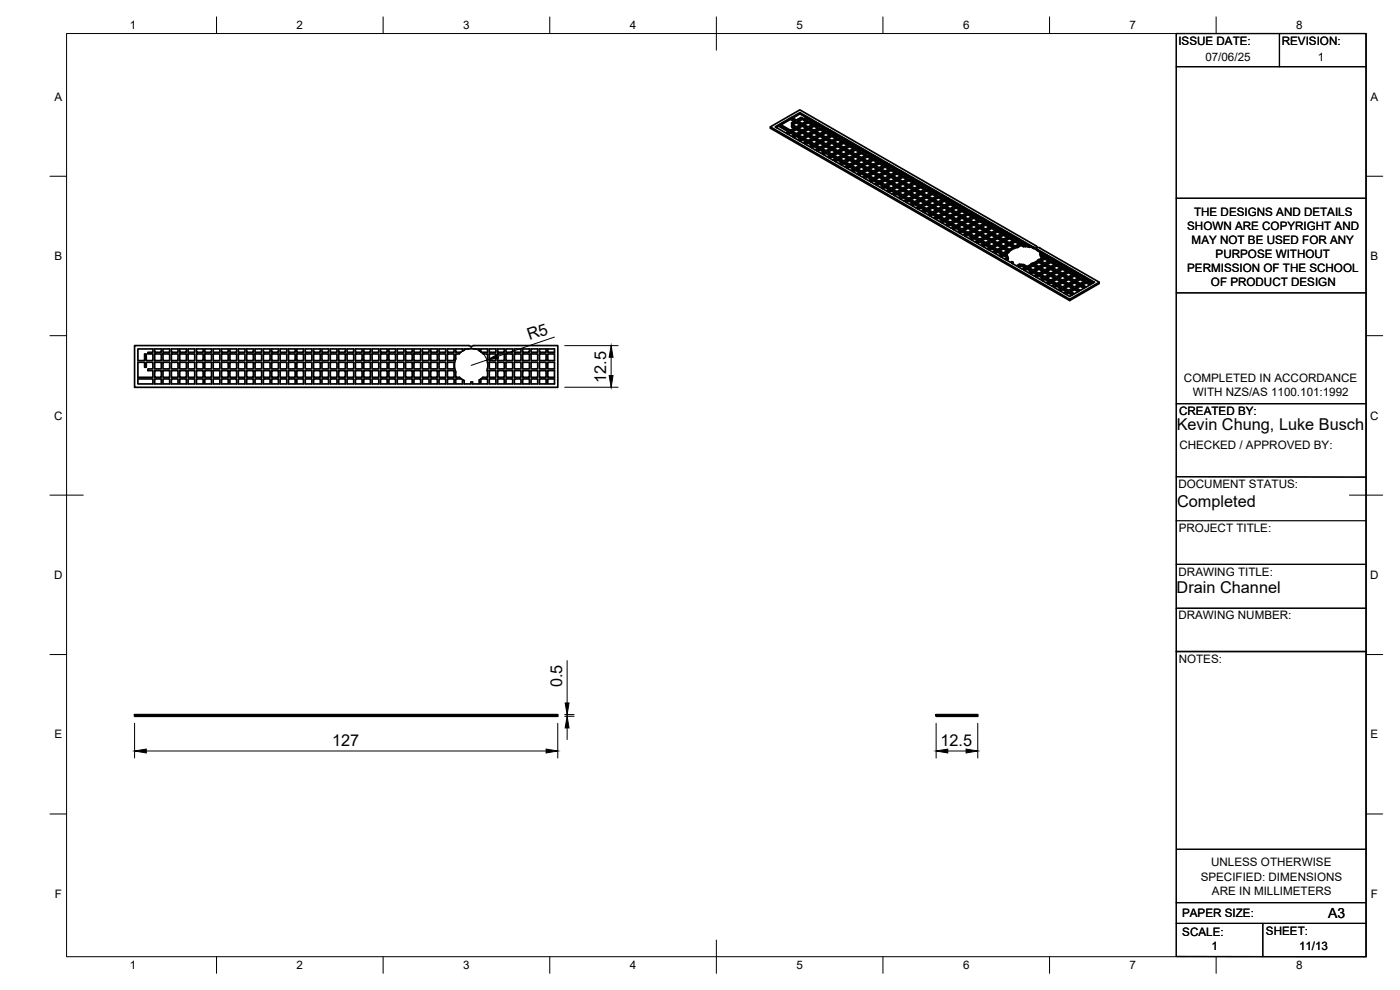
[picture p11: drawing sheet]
<svg xmlns="http://www.w3.org/2000/svg" width="420mm" height="297mm" viewBox="0 0 420 297" stroke-linecap="round" stroke-linejoin="round" font-family="sans-serif">
<!-- layer: Visible -->
<g fill="none" stroke="#000" stroke-width=".51">
<path d="M231.2 38.1l8.9-5.1 70.8 40.8 .3 .5M233.7 37.5l3.2 1.8-1.1 .6-3.2-1.8 1.1-.6v.4l-.7 .4M233.7 37.9l2.8 1.6M234.4 37.5l2.8-1.7v-.4l-3.2 1.8 3.2 1.9 1.4-.8-1-.7M237.2 35.8l1.1 .6M237.2 35.4l1.4 .8-1 .6M237.2 39.5l-1 .6 1.4 .8 1.1-.6-1.5-.8v.4l-.7 .4M237.2 39.9l1.1 .6M237.9 37.5l1.1-.7v-.4l1.4 .8-1.4 .9-1.1-.6-.3 .1v.5l.7 .4M239 38.5l-1.4 .8 1.4 .8 1.4-.8-1.4-.8v.4l-1.1 .6M239 36.4l-1.1 .6v.5l-.3-.3v-.4l.3 .2M239 38.9l1.1 .6"/>
<path d="M239 36.8l1.1 .7M240.1 33.8l-2.5 1.4 1.4 .8 1.4-.8 .4 .2v.4l-1.1 .6M240.1 34.2l-2.2 1.2M240.8 39.5l-1.4 .8 1.4 .8 1.4-.8-1.4-.8v.4l-1.1 .6M240.8 37.5l-1.4 .8 1.4 .8 1.4-.8-1.4-.8v.4l-1.1 .6M240.8 35.4l-1.4 .8 1.4 .8 1.4-.8-1.1-.6v.4l.7 .4M240.8 39.9l1 .6M240.8 37.9l1 .6M241.1 35.6l.4-.2 1 .6 .7-.4-3.1-1.8v.4l2.8 1.6M242.5 36.4l-1.4 .8 1.4 .9 1.4-.9-1.4-.8v.4l-1 .7M242.5 36.8l1.1 .7M242.5 38.5l-1.4 .8 1.4 .8 1.5-.8-1.5-.8v.4l-1 .6"/>
<path d="M242.5 38.9l1.1 .6M243.6 35.8l-.7 .4 1.4 .8 .7-.4-1.4-.8v.4l1.1 .6M243.6 36.2l-.4 .2M244.3 37.5l-1.4 .8 1.4 .8 1.4-.8-1.4-.8v.4l-1.1 .6M244.3 37.9l1.1 .6M244.3 39.5l-1.4 .8 1.4 .8 1.4-.8-1.4-.8v.4l-1 .6M244.3 39.9l1.1 .6M245.4 36.8l-.7 .5 1.4 .8 .7-.4-1.4-.9v.5l1 .6M245.4 37.3l-.4 .2M246.1 38.5l-1.4 .8 1.4 .8 1.4-.8-1.4-.8v.4l-1.1 .6M246.1 38.9l1 .6M247.1 37.9l-.7 .4 1.5 .8 .7-.4-1.5-.8v.4l1.1 .6"/>
<path d="M247.1 38.3l-.3 .2M247.9 39.5l-1.5 .8 1.5 .8 1.4-.8-1.4-.8v.4l-1.1 .6M247.9 39.9l1 .6M248.9 38.9l-.7 .4 1.4 .8 .7-.4-1.4-.8v.4l1.1 .6M248.9 39.3l-.3 .2M250.7 39.9l-.7 .4 1.4 .8 .7-.4-1.4-.8v.4l1.1 .6M239 40.5l-1 .6 1.4 .8 1-.6-1.4-.8v.4l-.7 .4M239 40.9l1.1 .6M240.8 41.5l-1.1 .6 1.4 .9 1.1-.7-1.4-.8v.4l-.7 .4M240.8 41.9l1.1 .7M242.5 40.5l-1.4 .8 1.4 .8 1.5-.8-1.5-.8v.4l-1 .6M242.5 42.6l-1 .6 1.4 .8 1.1-.6-1.5-.8v.4l-.6 .4"/>
<path d="M242.5 40.9l1.1 .6M242.5 43l1.1 .6M244.3 41.5l-1.4 .8 1.4 .9 1.4-.9-1.4-.8v.4l-1 .7M244.3 43.6l-1 .6 1.4 .8 1-.6-1.4-.8v.4l-.7 .4M244.3 41.9l1.1 .7M244.3 44l1.1 .6M246.1 42.6l-1.4 .8 1.4 .8 1.4-.8-1.4-.8v.4l-1.1 .6M246.1 40.5l-1.4 .8 1.4 .8 1.4-.8-1.4-.8v.4l-1.1 .6M246.1 44.6l-1.1 .6 1.5 .8 1-.6-1.4-.8v.4l-.7 .4M246.1 40.9l1.1 .6M246.1 43l1.1 .6M246.1 45l1.1 .6"/>
<path d="M247.9 41.5l-1.4 .9 1.4 .8 1.4-.8-1.4-.9v.5l-1.1 .6M247.9 42l1 .6M247.9 43.6l-1.4 .8 1.4 .8 1.4-.8-1.4-.8v.4l-1.1 .6M247.9 45.6l-1.1 .6 1.4 .8 1.1-.6-1.4-.8v.4l-.7 .4M247.9 44l1 .6M247.9 46l1 .6M249.6 40.5l-1.4 .8 1.4 .8 1.5-.8-1.5-.8v.4l-1 .6M249.6 42.6l-1.4 .8 1.4 .8 1.5-.8-1.5-.8v.4l-1 .6M249.6 40.9l1.1 .6M249.6 43l1.1 .6M249.7 44.6l-1.5 .8 1.5 .8 1.4-.8-1.4-.8v.4l-1.1 .6M249.7 46.6l-1.1 .7 1.4 .8 1.1-.6-1.4-.9v.5l-.7 .4"/>
<path d="M249.7 45l1 .6M249.7 47.1l1 .6M250.7 40.3l-.4 .2M251.4 41.5l-1.4 .9 1.4 .8 1.4-.8-1.4-.9v.5l-1 .6M251.4 43.6l-1.4 .8 1.4 .8 1.4-.8-1.4-.8v.4l-1 .6M251.4 44l1.1 .6M251.4 42l1.1 .6M251.4 45.6l-1.4 .8 1.4 .9 1.4-.9-1.4-.8v.4l-1 .6M251.4 47.7l-1 .6 1.4 .8 1.1-.6-1.5-.8v.4l-.7 .4M251.4 46l1.1 .6M251.4 48.1l1.1 .6M252.5 40.9l-.7 .4 1.4 .8 .7-.4-1.4-.8v.4l1 .7"/>
<path d="M252.5 41.3l-.4 .2M253.2 46.6l-1.4 .9 1.4 .8 1.4-.8-1.4-.9v.5l-1.1 .6M253.2 42.6l-1.4 .8 1.4 .8 1.4-.8-1.4-.8v.4l-1.1 .6M253.2 44.6l-1.4 .8 1.4 .8 1.4-.8-1.4-.8v.4l-1.1 .6M253.2 43l1.1 .6M253.2 47.1l1.1 .6M253.2 45l1.1 .6M253.2 48.7l-1 .6 1.4 .8 1-.6-1.4-.8v.4l-.7 .4M253.2 49.1l1.1 .6M254.3 42l-.8 .4 1.5 .8 .7-.4-1.4-.8v.4l1 .6M254.3 42.4l-.4 .2M255 47.7l-1.4 .8 1.4 .8 1.4-.8-1.4-.8v.4l-1.1 .6"/>
<path d="M255 43.6l-1.4 .8 1.4 .8 1.4-.8-1.4-.8v.4l-1.1 .6M255 45.6l-1.4 .8 1.4 .9 1.4-.9-1.4-.8v.4l-1.1 .6M255 44l1 .6M255 48.1l1 .6M255 46l1 .6M255 49.7l-1.1 .6 1.4 .8 1.1-.6-1.4-.8v.4l-.7 .4M255 50.1l1.1 .6M256 43l-.7 .4 1.4 .8 .8-.4-1.5-.8v.4l1.1 .6M256 43.4l-.3 .2M256.8 44.6l-1.5 .8 1.5 .8 1.3-.8-1.3-.8v.4l-1.1 .6M256.8 46.7l-1.5 .8 1.5 .8 1.4-.8-1.4-.8v.4l-1.1 .6M256.8 48.7l-1.5 .8 1.5 .8 1.4-.8-1.4-.8v.4l-1.1 .6"/>
<path d="M256.8 49.1l1 .6M256.8 47.1l1 .6M256.8 45l1 .6M256.8 50.7l-1.1 .6 1.4 .9 1.1-.7-1.4-.8v.4l-.7 .4M256.8 51.1l1 .7M257.8 44l-.7 .4 1.4 .8 .7-.4-1.4-.8v.4l1.1 .6M257.8 44.4l-.3 .2M258.5 45.6l-1.4 .8 1.4 .9 1.4-.9-1.4-.8v.4l-1 .7M258.5 46l1.1 .7M258.5 49.7l-1.4 .8 1.4 .8 1.4-.8-1.4-.8v.4l-1 .6M258.5 47.7l-1.4 .8 1.4 .8 1.4-.8-1.4-.8v.4l-1 .6M258.5 51.8l-1 .6 1.4 .8 1-.6-1.4-.8v.4l-.7 .4"/>
<path d="M258.5 48.1l1.1 .6M258.5 50.1l1.1 .6M258.5 52.2l1.1 .6M259.6 45l-.7 .4 1.4 .8 .7-.4-1.4-.8v.4l1 .6M259.6 45.4l-.4 .2M260.3 46.7l-1.4 .8 1.4 .8 1.4-.8-1.4-.8v.4l-1.1 .6M260.3 47.1l1 .6M260.3 50.7l-1.4 .8 1.4 .9 1.4-.9-1.4-.8v.4l-1.1 .7M260.3 48.7l-1.4 .8 1.4 .8 1.4-.8-1.4-.8v.4l-1.1 .6M260.3 52.8l-1.1 .6 1.5 .8 1-.6-1.4-.8v.4l-.7 .4M260.3 51.1l1.1 .7M260.3 49.1l1.1 .6"/>
<path d="M260.3 53.2l1.1 .6M261.3 46l-.7 .4 1.5 .9 .7-.5-1.5-.8v.4l1.1 .7M261.3 46.4l-.3 .3M262.1 47.7l-1.5 .8 1.5 .8 1.4-.8-1.4-.8v.4l-1.1 .6M262.1 48.1l1 .6M262.1 51.8l-1.4 .8 1.4 .8 1.4-.8-1.4-.8v.4l-1.1 .6M262.1 49.7l-1.4 .8 1.4 .8 1.4-.8-1.4-.8v.4l-1.1 .6M262.1 53.8l-1.1 .6 1.4 .8 1.1-.6-1.4-.8v.4l-.7 .4M262.1 52.2l1 .6M262.1 50.1l1 .6M262.1 54.2l1 .6M263.1 47.1l-.7 .4 1.4 .8 .7-.4-1.4-.8v.4l1.1 .6"/>
<path d="M263.1 47.5l-.3 .2M263.8 48.7l-1.4 .8 1.4 .8 1.5-.8-1.5-.8v.4l-1 .6M263.8 50.7l-1.4 .8 1.4 .9 1.5-.9-1.5-.8v.4l-1 .7M263.8 49.1l1.1 .6M263.8 51.1l1.1 .7M263.9 52.8l-1.5 .8 1.5 .8 1.4-.8-1.4-.8v.4l-1.1 .6M263.9 54.8l-1.1 .6 1.4 .8 1.1-.6-1.4-.8v.4l-.7 .4M263.9 53.2l1 .6M263.9 55.2l1 .6M264.9 48.1l-.7 .4 1.4 .8 .7-.4-1.4-.8v.4l1.1 .6M264.9 48.5l-.3 .2M265.6 49.7l-1.4 .8 1.4 .9 1.4-.9-1.4-.8v.4l-1 .6"/>
<path d="M265.6 51.8l-1.4 .8 1.4 .8 1.4-.8-1.4-.8v.4l-1 .6M265.6 50.1l1.1 .6M265.6 52.2l1.1 .6M265.6 53.8l-1.4 .8 1.4 .8 1.5-.8-1.5-.8v.4l-1 .6M265.6 55.8l-1 .7 1.4 .8 1.1-.7-1.5-.8v.4l-.7 .4M265.6 54.2l1.1 .6M265.6 56.2l1.1 .7M266.7 49.1l-.7 .4 1.4 .8 .7-.4-1.4-.8v.4l1 .6M266.7 49.5l-.4 .2M267.4 50.7l-1.4 .8 1.4 .9 1.4-.9-1.4-.8v.4l-1.1 .7M267.4 52.8l-1.4 .8 1.4 .8 1.4-.8-1.4-.8v.4l-1.1 .6M267.4 51.1l1.1 .7"/>
<path d="M267.4 53.2l1.1 .6M267.4 54.8l-1.4 .8 1.4 .9 1.4-.9-1.4-.8v.4l-1.1 .6M267.4 56.9l-1 .6 1.4 .8 1-.6-1.4-.8v.4l-.7 .4M267.4 55.2l1.1 .6M267.4 57.3l1.1 .6M268.5 50.1l-.7 .4 1.4 .9 .7-.4-1.4-.9v.4l1 .6M268.5 50.5l-.4 .2M269.2 53.8l-1.4 .8 1.4 .8 1.4-.8-1.4-.8v.4l-1.1 .6M269.2 51.8l-1.4 .8 1.4 .8 1.4-.8-1.4-.8v.4l-1.1 .6M269.2 55.8l-1.4 .9 1.4 .8 1.4-.8-1.4-.9v.4l-1.1 .7M269.2 56.2l1 .7M269.2 54.2l1 .6"/>
<path d="M269.2 52.2l1 .6M269.2 57.9l-1.1 .6 1.4 .8 1.1-.6-1.4-.8v.4l-.7 .4M269.2 58.3l1.1 .6M270.2 51.1l-.7 .5 1.4 .8 .8-.4-1.5-.9v.5l1.1 .6M270.2 51.6l-.3 .2M271 52.8l-1.5 .8 1.5 .8 1.4-.8-1.4-.8v.4l-1.1 .6M271 54.8l-1.5 .8 1.5 .9 1.4-.9-1.4-.8v.4l-1.1 .6M271 56.9l-1.5 .8 1.5 .8 1.4-.8-1.4-.8v.4l-1.1 .6M271 53.2l1 .6M271 55.2l1 .6M271 57.3l1 .6M271 58.9l-1.1 .6 1.4 .8 1.1-.6-1.4-.8v.4l-.7 .4"/>
<path d="M271 59.3l1 .6M272 52.2l-.7 .4 1.4 .8 .7-.4-1.4-.8v.4l1.1 .6M272 52.6l-.3 .2M272.7 55.8l-1.4 .9 1.4 .8 1.5-.8-1.5-.9v.5l-1 .6M272.7 57.9l-1.4 .8 1.4 .8 1.5-.8-1.5-.8v.4l-1 .6M272.7 53.8l-1.4 .8 1.4 .8 1.4-.8-1.4-.8v.4l-1 .6M272.7 54.2l1.1 .6M272.7 58.3l1.1 .6M272.7 56.3l1.1 .6M272.8 59.9l-1.1 .6 1.4 .8 1.1-.6-1.4-.8v.4l-.8 .5M273.8 53.2l-.7 .4 1.4 .8 .7-.4-1.4-.8v.4l1 .6M273.8 53.6l-.4 .2"/>
<path d="M274.5 54.8l-1.4 .9 1.4 .8 1.4-.8-1.4-.9v.4l-1.1 .6M274.5 55.2l1 .6M274.5 56.9l-1.4 .8 1.4 .8 1.4-.8-1.4-.8v.4l-1 .6M274.5 58.9l-1.4 .8 1.4 .8 1.4-.8-1.4-.8v.4l-1 .6M274.5 59.3l1.1 .6M274.5 57.3l1.1 .6M275.6 54.2l-.8 .4 1.5 .8 .7-.4-1.4-.8v.4l1 .6M275.6 54.6l-.4 .2M276.3 55.8l-1.5 .9 1.5 .8 1.4-.8-1.4-.9v.5l-1.1 .6M276.3 56.3l1 .6M276.3 57.9l-1.4 .8 1.4 .8 1.4-.8-1.4-.8v.4l-1.1 .6M276.3 59.9l-1.4 .9 1.4 .8 1.4-.8-1.4-.9v.5l-1.1 .5"/>
<path d="M276.3 58.3l1 .6M277.3 55.3l-.7 .4 1.4 .8 .7-.4-1.4-.8v.4l1.1 .6M277.3 55.7l-.3 .1M278 56.9l-1.4 .8 1.4 .8 1.5-.8-1.5-.8v.4l-1 .6M278 57.3l1.1 .6M278.1 58.9l-1.5 .8 1.5 .8 1.4-.8-1.4-.8v.4l-1.1 .6M278.1 59.3l1 .6M279.1 56.3l-.7 .4 1.4 .8 .7-.4-1.4-.8v.4l1.1 .6M279.1 56.7l-.3 .2M279.8 57.9l-1.4 .8 1.4 .8 1.4-.8-1.4-.8v.4l-1 .6M279.8 59.9l-1.4 .9 1.4 .8 1.4-.8-1.4-.9v.5l-1 .6M279.8 58.3l1.1 .6"/>
<path d="M280.9 57.3l-.7 .4 1.4 .8 .7-.4-1.4-.8v.4l1 .6M280.9 57.7l-.4 .2M281.6 58.9l-1.4 .8 1.4 .8 1.4-.8-1.4-.8v.4l-1.1 .6M281.6 59.3l1.1 .6M282.7 58.3l-.7 .4 1.4 .8 .7-.4-1.4-.8v.4l1 .6M282.7 58.7l-.4 .2M283.4 60l-1.4 .8 1.4 .8 1.4-.8-1.4-.8v.4l-1.1 .6M284.4 59.3l-.7 .4 1.4 .8 .8-.4-1.5-.8v.4l1.1 .7M284.4 59.7l-.3 .3M272.8 60.3l1 .6M274.5 60.9l-1 .7 1.4 .8 1-.6-1.4-.9v.5l-.7 .4M274.5 61.4l1.1 .6"/>
<path d="M276.3 62l-1.1 .6 1.4 .8 1.1-.6-1.4-.8v.4l-.7 .4M276.3 60.4l1 .5M276.3 62.4l1 .6M278.1 61l-1.5 .8 1.5 .8 1.4-.8-1.4-.8v.4l-1.1 .6M278.1 63l-1.1 .6 1.4 .8 1.1-.6-1.4-.8v.4l-.7 .4M278.1 61.4l1 .6M278.1 63.4l1 .6M279.8 60.4l1.1 .6M279.8 62l-1.4 .8 1.4 .8 1.5-.8-1.5-.8v.4l-1 .6M279.8 64l-1 .6 1.4 .9 1.1-.7-1.5-.8v.4l-.7 .4M279.8 62.4l1.1 .6M279.8 64.4l1.1 .6"/>
<path d="M281.6 61l-1.4 .8 1.4 .8 1.4-.8-1.4-.8v.4l-1.1 .6M281.6 61.4l1.1 .6M281.6 63l-1.4 .8 1.4 .8 1.4-.8-1.4-.8v.4l-1 .6M281.6 65l-1 .6 1.4 .9 1-.6-1.4-.9v.5l-.7 .4M281.6 63.4l1.1 .6M281.6 65.5l1.1 .6M283.4 62l-1.4 .8 1.4 .8 1.4-.8-1.4-.8v.4l-1.1 .6M283.4 60.4l1 .6M283.4 62.4l1 .6M283.4 64l-1.4 .8 1.4 .8 1.4-.8-1.4-.8v.4l-1.1 .7M283.4 66.1l-1.1 .6 1.5 .8 1-.6-1.4-.8v.4l-.7 .4M283.4 64.4l1.1 .7"/>
<path d="M283.4 66.5l1.1 .6M285.2 63l-1.5 .8 1.5 .8 1.4-.8-1.4-.8v.4l-1.1 .6M285.2 61l-1.5 .8 1.5 .8 1.4-.8-1.4-.8v.4l-1.1 .6M285.2 65.1l-1.4 .8 1.4 .8 1.4-.8-1.4-.8v.4l-1.1 .6M285.2 61.4l1 .6M285.2 65.5l1 .6M285.2 63.4l1 .6M285.2 67.1l-1.1 .6 1.4 .8 1.1-.6-1.4-.8v.4l-.7 .4M285.2 67.5l1 .6M286.2 60.4l-.7 .4 1.4 .8 .7-.4-1.4-.8v.4l1.1 .6M286.2 60.8l-.3 .2M286.9 62l-1.4 .8 1.4 .8 1.4-.8-1.4-.8v.4l-1 .6"/>
<path d="M286.9 66.1l-1.4 .8 1.4 .8 1.5-.8-1.5-.8v.4l-1 .6M286.9 64l-1.4 .8 1.4 .9 1.5-.9-1.5-.8v.4l-1 .7M286.9 66.5l1.1 .6M286.9 62.4l1.1 .6M286.9 64.4l1.1 .7M287 68.1l-1.1 .6 1.4 .8 1.1-.6-1.4-.8v.4l-.8 .4M287 68.5l1 .6M288 61.4l-.7 .4 1.4 .8 .7-.4-1.4-.8v.4l1.1 .6M288 61.8l-.4 .2M288.7 63l-1.4 .8 1.4 .8 1.4-.8-1.4-.8v.4l-1.1 .6M288.7 65.1l-1.4 .8 1.4 .8 1.4-.8-1.4-.8v.4l-1 .6M288.7 67.1l-1.4 .8 1.4 .8 1.4-.8-1.4-.8v.4l-1 .6"/>
<path d="M288.7 63.4l1.1 .6M288.7 65.5l1.1 .6M288.7 67.5l1.1 .6M288.7 69.1l-1 .6 1.4 .9 1-.7-1.4-.8v.4l-.7 .4M288.7 69.5l1.1 .7M289.8 62.4l-.7 .4 1.4 .8 .7-.4-1.4-.8v.4l1 .6M289.8 62.8l-.4 .2M290.5 64l-1.4 .8 1.4 .9 1.4-.9-1.4-.8v.4l-1.1 .7M290.5 64.4l1 .7M290.5 66.1l-1.4 .8 1.4 .8 1.4-.8-1.4-.8v.4l-1.1 .6M290.5 68.1l-1.4 .8 1.4 .8 1.4-.8-1.4-.8v.4l-1.1 .6M290.5 70.2l-1.1 .6 1.5 .8 1-.6-1.4-.8v.4l-.7 .4"/>
<path d="M290.5 68.5l1 .6M290.5 66.5l1 .6M290.5 70.6l1 .6M291.5 63.4l-.7 .4 1.4 .9 .7-.5-1.4-.8v.4l1.1 .6M291.5 63.8l-.3 .2M292.2 65.1l-1.4 .8 1.4 .8 1.5-.8-1.5-.8v.4l-1 .6M292.2 65.5l1.1 .6M292.3 67.1l-1.4 .8 1.4 .8 1.4-.8-1.4-.8v.4l-1.1 .6M292.3 69.1l-1.4 .8 1.4 .9 1.4-.9-1.4-.8v.4l-1.1 .7M292.3 71.2l-1.1 .6 1.4 .8 1.1-.6-1.4-.8v.4l-.7 .4M292.3 67.5l1 .6M292.3 69.5l1 .7"/>
<path d="M292.3 71.6l1 .6M293.3 64.4l-.7 .4 1.4 .9 .7-.4-1.4-.9v.5l1.1 .6M293.3 64.9l-.3 .2M294 68.1l-1.4 .8 1.4 .9 1.4-.9-1.4-.8v.4l-1 .6M294 66.1l-1.4 .8 1.4 .8 1.4-.8-1.4-.8v.4l-1 .6M294 66.5l1.1 .6M294 68.5l1.1 .6M294 70.2l-1.4 .8 1.4 .8 1.5-.8-1.5-.8v.4l-1 .6M294 72.2l-1 .6 1.4 .8 1.1-.6-1.5-.8v.4l-.7 .4M294 70.6l1.1 .6M294 72.6l1.1 .6M295.1 65.5l-.7 .4 1.4 .8 .7-.4-1.4-.8v.4l1 .6"/>
<path d="M295.1 65.9l-.4 .2M295.8 69.1l-1.4 .8 1.4 .9 1.4-.9-1.4-.8v.4l-1.1 .7M295.8 67.1l-1.4 .8 1.4 .8 1.4-.8-1.4-.8v.4l-1.1 .6M295.8 69.5l1.1 .7M295.8 67.5l1.1 .6M295.8 71.2l-1.4 .8 1.4 .8 1.4-.8-1.4-.8v.4l-1 .6M295.8 73.2l-1 .6 1.4 .8 1-.6-1.4-.8v.4l-.7 .4M295.8 71.6l1.1 .6M295.8 73.6l1.1 .6M296.9 66.5l-.7 .4 1.4 .8 .7-.4-1.4-.8v.4l1 .6M296.9 66.9l-.4 .2M297.6 70.2l-1.4 .8 1.4 .8 1.4-.8-1.4-.8v.4l-1.1 .6"/>
<path d="M297.6 68.1l-1.4 .8 1.4 .9 1.4-.9-1.4-.8v.4l-1.1 .6M297.6 68.5l1 .6M297.6 70.6l1 .6M297.6 72.2l-1.4 .8 1.4 .8 1.4-.8-1.4-.8v.4l-1.1 .6M297.6 74.2l-1.1 .7 1.5 .8 1-.6-1.4-.9v.4l-.7 .5M297.6 72.6l1.1 .6M297.6 74.6l1.1 .7M298.6 67.5l-.7 .4 1.4 .8 .8-.4-1.5-.8v.4l1.1 .6M298.6 67.9l-.3 .2M299.4 69.1l-1.5 .9 1.5 .8 1.4-.8-1.4-.9v.5l-1.1 .6M299.4 71.2l-1.5 .8 1.5 .8 1.4-.8-1.4-.8v.4l-1.1 .6M299.4 73.2l-1.4 .8 1.4 .9 1.4-.9-1.4-.8v.4l-1.1 .6"/>
<path d="M299.4 71.6l1 .6M299.4 69.6l1 .6M299.4 73.6l1 .6M299.4 75.3l-1.1 .6 1.4 .8 1.1-.6-1.4-.8v.4l-.7 .4M299.4 75.7l1 .6M300.4 68.5l-.7 .4 1.4 .9 .7-.5-1.4-.8v.4l1.1 .6M300.4 68.9l-.3 .2M301.1 72.2l-1.4 .8 1.4 .8 1.5-.8-1.5-.8v.4l-1 .6M301.1 74.2l-1.4 .9 1.4 .8 1.5-.8-1.5-.9v.5l-1 .6M301.1 70.2l-1.4 .8 1.4 .8 1.5-.8-1.5-.8v.4l-1 .6M301.1 72.6l1.1 .6M301.1 70.6l1.1 .6"/>
<path d="M301.1 74.7l1.1 .6M301.2 76.3l-1.1 .6 1.4 .8 .9-.5 .2 .3M301.2 76.7l1 .6M301.9 76.3l.8-.5v-.4l-1.2 .7 .8 .4 .1 .5M302.2 69.6l-.7 .4 1.4 .8 .7-.4-1.4-.8v.4l1.1 .6M302.2 70l-.4 .2M302.2 78.1l.4-.2v-.4l-.7 .4 1.4 .8 .4-.2 .4 .2M302.4 77l-1.2-.7v.4l-.8 .4M302.4 77v.2M302.9 73.2l-1.4 .8 1.4 .9 1.4-.9-1.4-.8v.4l-1 .6M302.9 71.2l-1.4 .8 1.4 .8 1.4-.8-1.4-.8v.4l-1 .6M302.9 73.6l1.1 .6"/>
<path d="M302.9 71.6l1.1 .6M304 70.6l-.7 .4 1.4 .8 .7-.4-1.4-.8v.4l1 .6M304 71l-.4 .2M304 79.1l.1-.4-.5 .2 1.5 .9 .8-.5M304.7 72.2l-1.4 .8 1.4 .8 1.4-.8-1.4-.8v.4l-1.1 .6M304.7 72.6l1.1 .6M305.4 74.2l-1.6 .7-1.1 .9M305.4 73.8l-1.6 .6-1.1 1M305.8 71.6l-.8 .4 1.5 .8 .6-.4-1.3-.8v.4l1 .6M305.8 72l-.4 .2M306.5 73.2l.6 .4v.4l-.6-.4zM306.5 73.2l-1.1 .6v.5l1.1-.7"/>
<path d="M306.5 79.4l-1.1 .6 1.4 .8 1.1-.6-1.4-.8v.4l-.7 .4M306.5 79.8l1 .6M307.2 73.6h.7M307.5 72.6l-.7 .4 1.1 .6v.4h-.7M307.5 73l-.3 .2M308.5 73.7l.5 .1M308.5 74.1l.5 .1M308.6 73.6l-1.1-.6v-.4l1.4 .8-.4 .3v.4M309.3 73.6l.9 .6v.4l-.9-.6zM309.3 73.6l-.3 .2v.4M309.3 74l-.3 .2M309.5 79.2l-1.2 .8-1-.6-1.4-.1"/>
<path d="M310 79.4l-1.4 .8 1.4 .8 1.4-.8-1.4-.8v.4l-1 .6M310 79.8l1.1 .6M310.2 74.5l1.2 .7M310.2 74.1l1.2 .7M311.2 74.2l.9 .2M311.2 74.2v.1M311.4 78.1h.1M311.4 78.1l-1.8 1M311.7 77.9l-.3 .2M311.8 78.3l-1.4 .8 1.4 .9 1.4-.9-1.4-.8v.4l-1.1 .7M311.8 78.7l1 .7M312.1 74.4l17.8 10.3v.4l-8.9 5.1"/>
<path d="M312.2 76l-.1-.3-.7-.5v-.4l1.1 .7-.4 .2v.4M312.3 76.6v-.4l1.3 .7 .7-.4-1.5-.8v.4l1.1 .6M312.3 76.1v.5M312.3 76.5v.3M312.8 75.7l-.6 .3v.5l-.1-.4M312.8 77.3l-.5-.3v-.4l.9 .5-1.5 .8M312.8 76.1l-.3 .2M313.6 79.4l-1.5 .8 1.5 .8 1.4-.8-1.4-.8v.4l-1.1 .6M313.6 77.3l-1.5 .8 1.5 .8 1.4-.8-1.4-.8v.4l-1.1 .6M313.6 77.7l1 .6M313.6 79.8l1 .6M314.6 76.7l-.7 .4 1.4 .8 .7-.4-1.4-.8v.4l1.1 .6"/>
<path d="M314.6 77.1l-.3 .2M315.3 78.3l-1.4 .8 1.4 .9 1.5-.9-1.5-.8v.4l-1 .7M315.3 78.7l1.1 .7M316.4 77.7l-.7 .4 1.4 .9 .7-.5-1.4-.8v.4l1.1 .6M316.4 78.1l-.4 .2M317.1 79.4l-1.4 .8 1.4 .8 1.4-.8-1.4-.8v.4l-1 .6M317.1 79.8l1.1 .6M318.2 78.7l-.7 .4 1.4 .9 .7-.4-1.4-.9v.5l1 .6M318.2 79.2l-.4 .2M320 79.8l-.8 .4 1.5 .8 .7-.4-1.4-.8v.4l1 .6M308.3 80.4l-1.1 .6 1.4 .8 1.1-.6-1.4-.8v.4l-.7 .4M308.3 80.8l1 .6"/>
<path d="M310 81.4l-1 .6 1.4 .8 1-.6-1.4-.8v.4l-.7 .4M310 81.8l1.1 .6M311.8 80.4l-1.4 .8 1.4 .8 1.4-.8-1.4-.8v.4l-1.1 .6M311.8 82.4l-1.1 .6 1.5 .8 1-.6-1.4-.8v.4l-.7 .4M311.8 80.8l1.1 .6M311.8 82.8l1.1 .6M313.6 81.4l-1.4 .8 1.4 .8 1.4-.8-1.4-.8v.4l-1.1 .6M313.6 83.4l-1.1 .7 1.4 .8 1.1-.6-1.4-.9v.4l-.7 .5M313.6 81.8l1 .6M313.6 83.8l1 .7M315.3 82.4l-1.4 .8 1.4 .9 1.5-.9-1.5-.8v.4l-1 .6M315.3 80.4l-1.4 .8 1.4 .8 1.5-.8-1.5-.8v.4l-1 .6"/>
<path d="M315.3 82.8l1.1 .6M315.3 80.8l1.1 .6M315.4 84.5l-1.1 .6 1.4 .8 1.1-.6-1.4-.8v.4l-.8 .4M315.4 84.9l1 .6M317.1 83.4l-1.4 .9 1.4 .8 1.4-.8-1.4-.9v.4l-1 .7M317.1 81.4l-1.4 .8 1.4 .8 1.4-.8-1.4-.8v.4l-1 .6M317.1 83.8l1.1 .7M317.1 81.8l1.1 .6M317.1 85.5l-1 .6 1.4 .8 1.1-.6-1.5-.8v.4l-.7 .4M317.1 85.9l1.1 .6M318.9 82.4l-1.4 .8 1.4 .9 1.4-.9-1.4-.8v.4l-1.1 .6M318.9 80.4l-1.4 .8 1.4 .8 1.4-.8-1.4-.8v.4l-1.1 .6"/>
<path d="M318.9 84.5l-1.4 .8 1.4 .8 1.4-.8-1.4-.8v.4l-1.1 .6M318.9 80.8l1.1 .6M318.9 84.9l1.1 .6M318.9 82.8l1.1 .6M318.9 86.5l-1.1 .6 1.5 .8 1-.6-1.4-.8v.4l-.7 .4M318.9 86.9l1.1 .6M320 80.2l-.4 .2M320.7 81.4l-1.4 .8 1.4 .8 1.4-.8-1.4-.8v.4l-1.1 .6M320.7 81.8l1 .6M320.7 85.5l-1.4 .8 1.4 .8 1.4-.8-1.4-.8v.4l-1.1 .6M320.7 83.4l-1.4 .9 1.4 .8 1.4-.8-1.4-.9v.4l-1.1 .7M320.7 87.5l-1.1 .6 1.4 .8 1.1-.6-1.4-.8v.4l-.7 .4"/>
<path d="M320.7 85.9l1 .6M320.7 83.8l1 .7M320.7 87.9l1.1 .6M321.7 80.8l-.7 .4 1.4 .8 .7-.4-1.4-.8v.4l1.1 .6M321.7 81.2l-.3 .2M322.4 82.4l-1.4 .8 1.4 .9 1.4-.9-1.4-.8v.4l-1 .6M322.4 82.8l1.1 .6M322.5 84.5l-1.5 .8 1.5 .8 1.4-.8-1.4-.8v.4l-1.1 .6M322.5 86.5l-1.5 .8 1.5 .8 1.4-.8-1.4-.8v.4l-1.1 .6M322.5 86.9l1 .6M322.5 84.9l1 .6M323.5 81.8l-.7 .4 1.4 .8 .7-.4-1.4-.8v.4l1.1 .6"/>
<path d="M323.5 82.2l-.3 .2M324.2 83.4l-1.4 .9 1.4 .8 1.4-.8-1.4-.9v.5l-1 .6M324.2 83.9l1.1 .6M324.2 85.5l-1.4 .8 1.4 .8 1.4-.8-1.4-.8v.4l-1 .6M324.2 85.9l1.1 .6M325.3 82.8l-.7 .5 1.4 .8 .7-.4-1.4-.9v.5l1 .6M325.3 83.3l-.4 .1M326 84.5l-1.4 .8 1.4 .8 1.4-.8-1.4-.8v.4l-1.1 .6M326 84.9l1 .6M327 83.9l-.7 .4 1.5 .8 .7-.4-1.5-.8v.4l1.1 .6M327 84.3l-.3 .2M329.9 84.7l-8.9 5.1v.4l-89.8-51.7v-.4l89.8 51.7"/>
<path d="M40.4 103.7h100.2l.8 .4 .8-.4h25.2v12.5h-127zM41.4 104.7h4.5v1h-1.5v.5h1.5v2h-2v-2h-.5v2h-2zM41.4 113.7h4.5v1.5h-4.5zM41.4 108.7h2v1.5h.5v-1.5h2v2h-1.5v.5h1.5v2h-4.5zM46.4 111.2h2v2h-2zM46.4 108.7h2v2h-2zM46.4 106.2h2v2h-2zM46.4 104.7h2v1h-2zM46.4 113.7h2v1.5h-2zM48.9 111.2h2v2h-2zM48.9 106.2h2v2h-2zM48.9 108.7h2v2h-2z"/>
<path d="M48.9 104.7h2v1h-2zM48.9 113.7h2v1.5h-2zM51.4 106.2h2v2h-2zM51.4 111.2h2v2h-2zM51.4 108.7h2v2h-2zM51.4 104.7h2v1h-2zM51.4 113.7h2v1.5h-2zM53.9 111.2h2v2h-2zM53.9 106.2h2v2h-2zM53.9 108.7h2v2h-2zM53.9 104.7h2v1h-2zM53.9 113.7h2v1.5h-2z"/>
<path d="M56.5 106.2h1.9v2h-1.9zM56.5 111.2h1.9v2h-1.9zM56.5 108.7h1.9v2h-1.9zM56.5 104.7h1.9v1h-1.9zM56.5 113.7h1.9v1.5h-1.9zM59 106.2h2v2h-2zM59 111.2h2v2h-2zM59 108.7h2v2h-2zM59 104.7h2v1h-2zM59 113.7h2v1.5h-2zM61.5 111.2h2v2h-2zM61.5 106.2h2v2h-2z"/>
<path d="M61.5 108.7h2v2h-2zM61.5 104.7h2v1h-2zM61.5 113.7h2v1.5h-2zM64 111.2h2v2h-2zM64 106.2h2v2h-2zM64 108.7h2v2h-2zM64 104.7h2v1h-2zM64 113.7h2v1.5h-2zM66.5 111.2h2v2h-2zM66.5 106.2h2v2h-2zM66.5 108.7h2v2h-2zM66.5 104.7h2v1h-2z"/>
<path d="M66.5 113.7h2v1.5h-2zM69 111.2h2v2h-2zM69 106.2h2v2h-2zM69 108.7h2v2h-2zM69 104.7h2v1h-2zM69 113.7h2v1.5h-2zM71.5 106.2h2v2h-2zM71.5 111.2h2v2h-2zM71.5 108.7h2v2h-2zM71.5 104.7h2v1h-2zM71.5 113.7h2v1.5h-2zM74 106.2h2v2h-2z"/>
<path d="M74 111.2h2v2h-2zM74 108.7h2v2h-2zM74 104.7h2v1h-2zM74 113.7h2v1.5h-2zM76.5 106.2h2v2h-2zM76.5 111.2h2v2h-2zM76.5 108.7h2v2h-2zM76.5 104.7h2v1h-2zM76.5 113.7h2v1.5h-2zM79 106.2h2v2h-2zM79 111.2h2v2h-2zM79 108.7h2v2h-2z"/>
<path d="M79 104.7h2v1h-2zM79 113.7h2v1.5h-2zM81.6 106.2h2v2h-2zM81.6 111.2h2v2h-2zM81.6 108.7h2v2h-2zM81.6 104.7h2v1h-2zM81.6 113.7h2v1.5h-2zM84.1 106.2h2v2h-2zM84.1 108.7h2v2h-2zM84.1 111.2h2v2h-2zM84.1 104.7h2v1h-2zM84.1 113.7h2v1.5h-2z"/>
<path d="M86.6 106.2h2v2h-2zM86.6 108.7h2v2h-2zM86.6 111.2h2v2h-2zM86.6 104.7h2v1h-2zM86.6 113.7h2v1.5h-2zM89.1 108.7h2v2h-2zM89.1 106.2h2v2h-2zM89.1 111.2h2v2h-2zM89.1 104.7h2v1h-2zM89.1 113.7h2v1.5h-2zM91.6 108.7h2v2h-2zM91.6 106.2h2v2h-2z"/>
<path d="M91.6 111.2h2v2h-2zM91.6 104.7h2v1h-2zM91.6 113.7h2v1.5h-2zM94.1 108.7h2v2h-2zM94.1 106.2h2v2h-2zM94.1 111.2h2v2h-2zM94.1 104.7h2v1h-2zM94.1 113.7h2v1.5h-2zM96.6 106.2h2v2h-2zM96.6 108.7h2v2h-2zM96.6 111.2h2v2h-2zM96.6 104.7h2v1h-2z"/>
<path d="M96.6 113.7h2v1.5h-2zM99.1 106.2h2v2h-2zM99.1 108.7h2v2h-2zM99.1 111.2h2v2h-2zM99.1 104.7h2v1h-2zM99.1 113.7h2v1.5h-2zM101.6 108.7h2v2h-2zM101.6 106.2h2v2h-2zM101.6 111.2h2v2h-2zM101.6 104.7h2v1h-2zM101.6 113.7h2v1.5h-2zM104.2 106.2h2v2h-2z"/>
<path d="M104.2 108.7h2v2h-2zM104.2 111.2h2v2h-2zM104.2 104.7h2v1h-2zM104.2 113.7h2v1.5h-2zM106.7 108.7h2v2h-2zM106.7 106.2h2v2h-2zM106.7 111.2h2v2h-2zM106.7 104.7h2v1h-2zM106.7 113.7h2v1.5h-2zM109.2 106.2h2v2h-2zM109.2 108.7h2v2h-2zM109.2 111.2h2v2h-2z"/>
<path d="M109.2 104.7h2v1h-2zM109.2 113.7h2v1.5h-2zM111.7 106.2h2v2h-2zM111.7 108.7h2v2h-2zM111.7 111.2h2v2h-2zM111.7 104.7h2v1h-2zM111.7 113.7h2v1.5h-2zM114.2 111.2h2v2h-2zM114.2 108.7h2v2h-2zM114.2 106.2h2v2h-2zM114.2 104.7h2v1h-2zM114.2 113.7h2v1.5h-2z"/>
<path d="M116.7 106.2h2v2h-2zM116.7 108.7h2v2h-2zM116.7 111.2h2v2h-2zM116.7 104.7h2v1h-2zM116.7 113.7h2v1.5h-2zM119.2 106.2h2v2h-2zM119.2 108.7h2v2h-2zM119.2 111.2h2v2h-2zM119.2 104.7h2v1h-2zM119.2 113.7h2v1.5h-2zM121.7 108.7h2v2h-2zM121.7 106.2h2v2h-2z"/>
<path d="M121.7 111.2h2v2h-2zM121.7 104.7h2v1h-2zM121.7 113.7h2v1.5h-2zM124.2 108.7h2v2h-2zM124.2 106.2h2v2h-2zM124.2 111.2h2v2h-2zM124.2 104.7h2v1h-2zM124.2 113.7h2v1.5h-2zM126.7 106.2h2.1v2h-2.1zM126.7 108.7h2.1v2h-2.1zM126.7 111.2h2.1v2h-2.1zM126.7 104.7h2.1v1h-2.1z"/>
<path d="M126.7 113.7h2.1v1.5h-2.1zM129.3 108.7h2v2h-2zM129.3 106.2h2v2h-2zM129.3 111.2h2v2h-2zM129.3 104.7h2v1h-2zM129.3 113.7h2v1.5h-2zM131.8 106.2h2v2h-2zM131.8 108.7h2v2h-2zM131.8 111.2h2v2h-2zM131.8 104.7h2v1h-2zM131.8 113.7h2v1.5h-2zM134.3 108.7h2v2h-2z"/>
<path d="M134.3 111.2h2v2h-2zM134.3 106.2h2v2h-2zM134.3 104.7h2v1h-2zM134.3 113.7h2v1.5h-2zM138.3 105.7l-.5 .5h-1v1.5l-.4 2.2 .4 1.7v1.6h1.1l.6 .5h-1.7v1.5h2v-1.3l.5 .3v1h2v-.6h.5v.6h2v-1.2l.3-.2a2.35 2.35 0 0 1 2.2-.6v-2h-.1l.2-1.4-.1-1.1M139.3 105.1v-.4h4.5v.5l.5 .4M139.3 105.1l-.5 .3v-.7h-2v1h1.5M144.3 113.7h2v1.5h-2zM144.3 105.6v-.9h2v1h-1.8l.5 .5h1.3v2.5M146.3 108.7h.1M146.8 111.2h2v2h-2zM146.8 108.7h2v2h-2z"/>
<path d="M146.8 106.2h2v2h-2zM146.8 104.7h2v1h-2zM146.8 113.7h2v1.5h-2zM149.4 108.7h1.9v2h-1.9zM149.4 106.2h1.9v2h-1.9zM149.4 111.2h1.9v2h-1.9zM149.4 104.7h1.9v1h-1.9zM149.4 113.7h1.9v1.5h-1.9zM151.8 106.2h2.1v2h-2.1zM151.8 111.2h2.1v2h-2.1zM151.8 108.7h2.1v2h-2.1zM151.8 104.7h2.1v1h-2.1z"/>
<path d="M151.8 113.7h2.1v1.5h-2.1zM154.4 106.2h2v2h-2zM154.4 108.7h2v2h-2zM154.4 111.2h2v2h-2zM154.4 104.7h2v1h-2zM154.4 113.7h2v1.5h-2zM156.9 108.7h2v2h-2zM156.9 106.2h2v2h-2zM156.9 111.2h2v2h-2zM156.9 104.7h2v1h-2zM156.9 113.7h2v1.5h-2zM159.4 106.2h2v2h-2z"/>
<path d="M159.4 111.2h2v2h-2zM159.4 108.7h2v2h-2zM159.4 104.7h2v1h-2zM159.4 113.7h2v1.5h-2zM161.9 111.2h2v2h-2zM161.9 108.7h2v2h-2zM161.9 106.2h2v2h-2zM161.9 104.7h2v1h-2zM161.9 113.7h2v1.5h-2zM164.4 104.7h2v1h-2zM164.4 106.2h2v2h-2zM164.4 108.7h2v2h-2z"/>
<path d="M164.4 111.2h2v2h-2zM164.4 113.7h2v1.5h-2zM40.4 214.4h127v.5h-127zM280.9 214.4h12.6v.5h-12.6z"/>
</g>
<!-- layer: BORDER -->
<g fill="none" stroke="#000" stroke-width=".3">
<path d="M20 10.1h390v276.9h-390zM65 5.1v5M115 5.1v5M165 5.1v5M215 5.1v10M265 5.1v5M315 5.1v5M365 5.1v5M15 52.9h5M410 52.9h5M15 100.7h5M410 100.7h5"/>
<path d="M15 148.6h10M405 148.6h10M15 196.4h5M410 196.4h5M15 244.2h5M410 244.2h5M65 287v5M115 287v5M165 287v5M215 282.1v9.9M265 287v5M315 287v5"/>
<path d="M365 287v5"/>
</g>
<!-- layer: TITLEBLOCK -->
<g fill="none" stroke="#000" stroke-width=".36">
<path d="M353 10.1h57v276.9h-57zM384 10.1v9.9M353 20h57M353 59.5h57M353 87.9h57M353 121.1h57M353 156.2h57M353 143l57 .2M353 169.3h57M353 195.5h57M353 182.5h57M353.1 254.8h57"/>
<path d="M353 270.8h56.9M353 277.1h57M379 277.1v9.9"/>
</g>
<!-- layer: FD_Dimensions -->
<g fill="none" stroke="#000" stroke-width=".3">
<path d="M138 106a5 5 0 0 1 5.6-.9 5 5 0 0 1 2.8 5M146.1 108l-4.7 1.6M166.4 101.1l-17 5.8M169.5 116.2h16M169.5 103.7h16M183.4 107.2v5.5M170.2 198.2v12.7M40.4 217v10.4M167.4 217v10.4M169.5 214.9h2.8M169.5 214.4h2.8M170.2 214.4v.5"/>
<path d="M170.2 218.4v3.5M280.9 217v10.4M293.4 217v10.4M43.9 225.3h120M284.4 225.3h5.5"/>
</g>
<path d="M146.1 108l3.1-1.7 .4 1.1zM182.8 112.7h1.2l-.6 3.5zM183.4 103.7l.6 3.5h-1.2zM170.2 214.9l.6 3.5h-1.2zM169.6 210.9h1.2l-.6 3.5zM40.4 225.3l3.5-.5v1.1zM163.9 224.8l3.5 .5-3.5 .6zM280.9 225.3l3.5-.5v1.1zM289.9 224.8l3.5 .5-3.5 .6z" fill="#000" stroke="#000" stroke-width=".3"/>
<g font-size="4.9">
<text x="158.9" y="102.2" transform="rotate(-19 158.9 102.2)">R5</text>
<text x="181.9" y="114.9" transform="rotate(-90 181.9 114.9)">12.5</text>
<text x="353.1" y="129.1">Kevin Chung, Luke Busch</text>
<text x="353.3" y="152.2">Completed</text>
<text x="353.1" y="177.9">Drain Channel</text>
<text x="168.7" y="206.2" transform="rotate(-90 168.7 206.2)">0.5</text>
<text x="99.7" y="223.9">127</text>
<text x="282.3" y="223.9">12.5</text>
</g>
<text font-size="4.2" x="398.6" y="275.5">A3</text>
<g font-size="3.5">
<text x="39" y="8.8">1</text>
<text x="89" y="8.8">2</text>
<text x="139" y="8.8">3</text>
<text x="189" y="8.8">4</text>
<text x="239" y="8.8">5</text>
<text x="289" y="8.8">6</text>
<text x="339" y="8.8">7</text>
<text x="389" y="8.8">8</text>
<text x="353.7" y="13.6">ISSUE DATE:</text>
<text x="384.7" y="13.6">REVISION:</text>
<text x="361.7" y="18.2">07/06/25</text>
<text x="395.5" y="18.2">1</text>
<text x="16.3" y="30.2">A</text>
<text x="411.3" y="30.2">A</text>
<text x="358.4" y="64.7">THE DESIGNS AND DETAILS</text>
<text x="356.3" y="68.9">SHOWN ARE COPYRIGHT AND</text>
<text x="357.6" y="73.1">MAY NOT BE USED FOR ANY</text>
<text x="364.8" y="77.4">PURPOSE WITHOUT</text>
<text x="16.3" y="78">B</text>
<text x="356.3" y="81.6">PERMISSION OF THE SCHOOL</text>
<text x="411.3" y="78">B</text>
<text x="363.4" y="85.8">OF PRODUCT DESIGN</text>
<text x="355.3" y="114.6">COMPLETED IN ACCORDANCE</text>
<text x="358" y="118.8">WITH NZS/AS 1100.101:1992</text>
<text x="16.2" y="125.9">C</text>
<text x="353.9" y="124.6">CREATED BY:</text>
<text x="411.2" y="125.9">C</text>
<text x="353.9" y="134.7">CHECKED / APPROVED BY:</text>
<text x="353.7" y="146.4">DOCUMENT STATUS:</text>
<text x="353.8" y="159.8">PROJECT TITLE:</text>
<text x="16.2" y="173.7">D</text>
<text x="353.7" y="172.7">DRAWING TITLE:</text>
<text x="411.2" y="173.7">D</text>
<text x="353.7" y="185.9">DRAWING NUMBER:</text>
<text x="353.8" y="198.9">NOTES:</text>
<text x="16.3" y="221.6">E</text>
<text x="411.3" y="221.6">E</text>
<text x="363.5" y="260">UNLESS OTHERWISE</text>
<text x="16.4" y="269.4">F</text>
<text x="360.3" y="264.2">SPECIFIED: DIMENSIONS</text>
<text x="363.7" y="268.4">ARE IN MILLIMETERS</text>
<text x="411.4" y="269.4">F</text>
<text x="354.8" y="275.2">PAPER SIZE:</text>
<text x="354.8" y="280.8">SCALE:</text>
<text x="379.9" y="280.6">SHEET:</text>
<text x="363.6" y="284.9">1</text>
<text x="389.8" y="285">11/13</text>
<text x="39" y="290.8">1</text>
<text x="89" y="290.8">2</text>
<text x="139" y="290.8">3</text>
<text x="189" y="290.8">4</text>
<text x="239" y="290.8">5</text>
<text x="289" y="290.8">6</text>
<text x="339" y="290.8">7</text>
<text x="389" y="290.8">8</text>
</g>
</svg>
